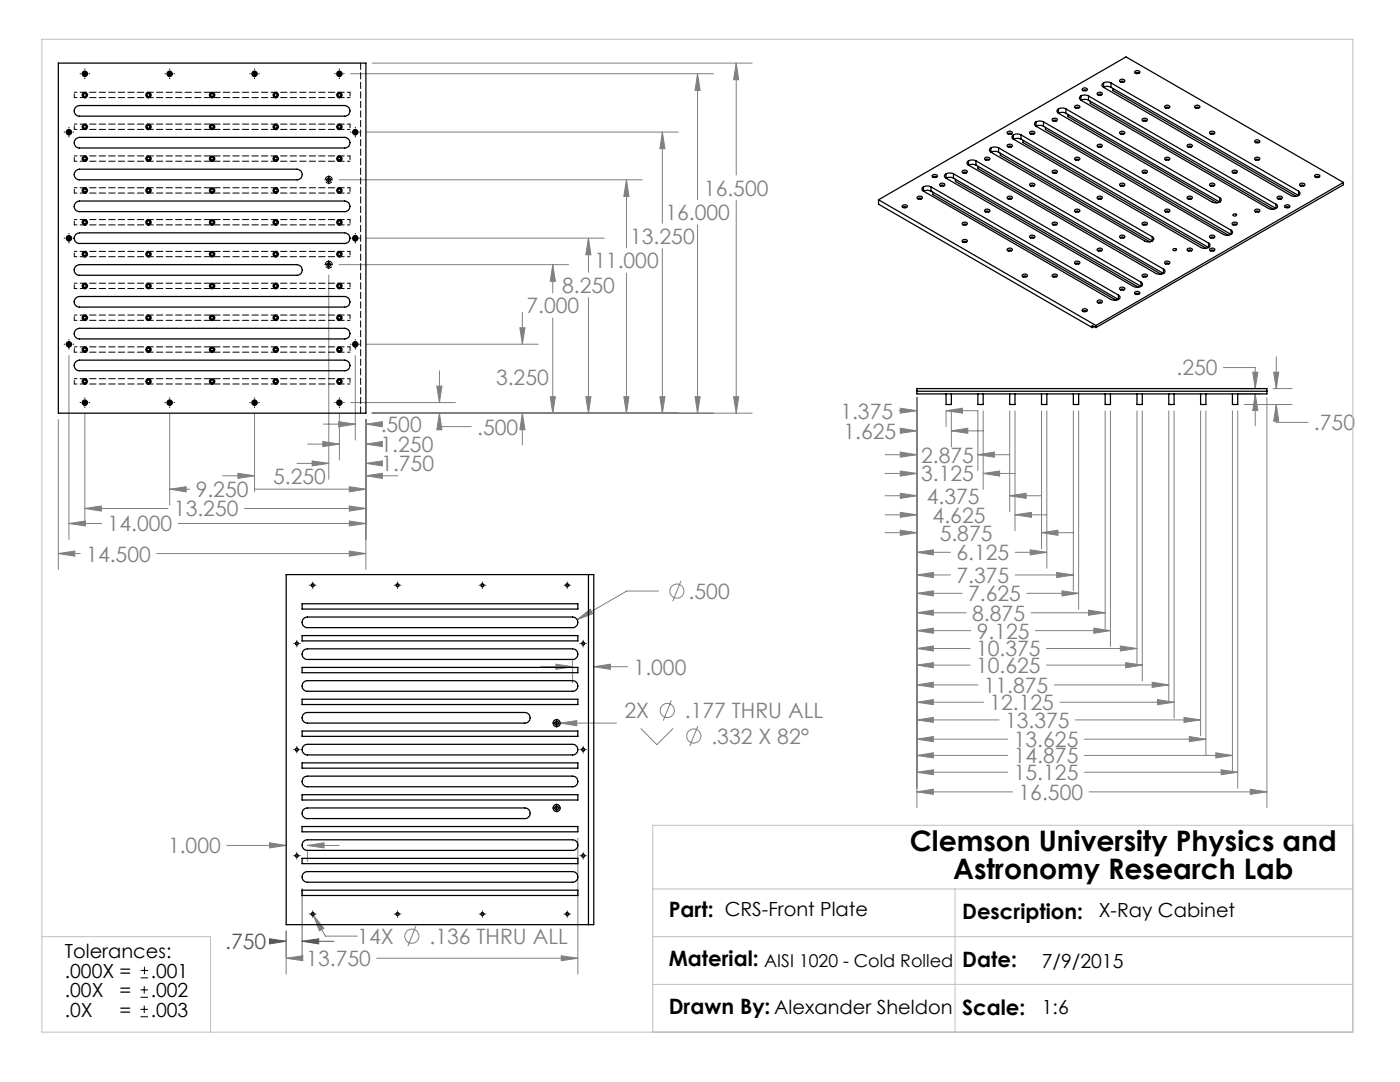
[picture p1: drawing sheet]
<svg xmlns="http://www.w3.org/2000/svg" width="279mm" height="216mm" viewBox="0 0 279 216" stroke-linecap="round" stroke-linejoin="round" font-family="sans-serif">
<g fill="none" stroke="#808080" stroke-width=".2">
<path d="M70 14.7h72.4M74.3 12.6h75.8M139.2 14.7l.5 3.3h-1zM139.2 14.7v25.1M146.9 12.6l.5 3.3h-1zM146.9 12.6v22.3M67.7 35.9h60.5M73.1 26.4h62.3M125 35.9l.5 3.3h-1zM125 35.9v13.6M132.2 26.4l.5 3.3h-1zM132.2 26.4v18.2"/>
<path d="M146.9 40v42.4M65.6 54.9v40.7M67.7 52.8h45.8M73.1 47.5h47.5M110.3 52.8l.5 3.3h-1zM110.3 52.8v5.6M117.4 47.5l.5 3.3h-1zM117.4 47.5v6.8M117.4 59.4v23M125 54.5v27.9M132.2 49.6v32.8M139.2 44.9v37.5"/>
<path d="M13.8 70.9v36.7M70.9 70.9v16.9M73.1 68.7h34.3M87.2 77h1l-.5 3.3zM87.7 74v6.3M103.8 65.4h1l-.6 3.3zM104.2 62.3v6.4M109.8 79.2h1l-.5 3.2zM110.3 63.5v18.9M116.9 79.2h1l-.5 3.2zM124.5 79.2h1l-.5 3.2zM131.7 79.2h1l-.5 3.2z"/>
<path d="M138.7 79.2h1l-.5 3.2zM146.4 79.2h1l-.5 3.2zM183 79.3v81.9M244.2 73.3h6.3v4.2M247.3 78.6h4.3M247.3 77.5h4.3M250 74.3h1l-.5 3.2zM250.5 78.6l.5 3.3h-1zM250.5 78.6v6.3M252.8 79.3v81.9M254.1 77.5h3.8M254.2 74.3h1l-.5 3.2z"/>
<path d="M254.7 71.2v6.3M11.6 83.7v29.9M16.9 82.6v22M33.9 97.6l3.2-.5v1zM33.9 82.6v18.2M33.9 97.6h4M44.4 94.9h6.4M47.5 94.4l3.3 .5-3.3 .6zM50.8 97.6h22.2M50.8 82.6v15.5M59.3 92.5h6.3M61.4 88.6h6.3"/>
<path d="M62.3 92l3.3 .5-3.3 .5zM64.4 88.1l3.3 .5-3.3 .5zM64.6 84.6h6.3M67.6 84.1l3.3 .5-3.3 .6zM67.7 82.6v9.2M69.7 97.1l3.3 .5-3.3 .5zM70 80.3h20.9M73 88.6l3.3-.5v1zM73 84.6l3.3-.5v1.1zM73 92.5l3.3-.5v1zM73 94.9l3.3-.5v1.1zM73 83.7v29.9"/>
<path d="M73 88.6h1.8M73 84.6h1.8M73 92.5h1.9M73 94.9h6.4M74.3 82.4h75.8M87.7 82.4l.5 3.4h-1zM87.7 82.4v2.7h6.4M104.2 82.4l.6 3.4h-1zM104.2 82.4v6.4M176.6 90.7h6.4M176.6 94.5h6.4M176.6 98.9h6.4"/>
<path d="M179.4 82h3.6M179.7 81.5l3.3 .5-3.3 .4zM179.7 85.4l3.3 .6-3.3 .5zM179.7 90.2l3.3 .5-3.3 .5zM179.7 94l3.3 .5-3.3 .5zM179.7 98.4l3.3 .5-3.3 .5zM180.1 86h2.9M188.8 82l3.3-.5v.9zM188.8 82v3.1M188.8 82h6.4v11.9M189.9 86l3.2-.6v1.1zM189.9 82v7.1"/>
<path d="M189.9 86h6.3M195.2 90.7l3.2-.5v1zM195.2 90.7h6.3M196.2 94.5l3.3-.5v1zM196.2 82v15.6M196.2 94.5h6.4M201.5 98.9l3.3-.5v1zM201.5 82v20.1M201.5 98.9h6.4M202.6 82v23.9M207.9 82v27.5M208.9 82v31.4"/>
<path d="M214.2 82v35.9M215.3 82v39.6M220.6 82v43.4M221.6 82v47M226.9 82v50.6M228 82v53.9M233.3 82v57.8M234.3 82v61.3M239.6 82v64.8M240.7 82v68.7M246 82v71.9M247 82v75.3"/>
<path d="M248.3 80.7h9.6M254.7 80.7l.5 3.3h-1zM254.7 80.7v3.6h6.4M11.6 110.5l3.3-.5v1zM11.6 110.5h4.4M13.8 104.5l3.2-.5v1zM13.8 104.5h6.5M16.9 101.5l3.3-.5v1zM16.9 101.5h16.6M31.3 110.5h41.7M35.5 104.5h37.5M48.8 101.5h24.2"/>
<path d="M69.7 101l3.3 .5-3.3 .5zM69.7 104l3.3 .5-3.3 .5zM69.7 110l3.3 .5-3.3 .5zM131.4 117.9h-6.3l-9.9 5.7M135.9 115.9l-1.6 4.1M176.6 102.7h6.4M176.6 106.3h6.4M179.7 102.2l3.3 .5-3.3 .5zM179.7 105.8l3.3 .5-3.3 .5zM183 110.2l3.3-.5v1zM183 114.7l3.3-.5v1.1zM183 118.4l3.3-.5v1z"/>
<path d="M183 110.2h6.7M183 114.7h6.7M183 118.4h9M202.6 102.7l3.2-.5v1zM202.6 102.7h6.3M202.6 110.2h6.3M202.6 114.7h11.6M204.9 118.4h10.4M205.6 109.7l3.3 .5-3.3 .5zM207.9 106.3l3.2-.5v1zM207.9 106.3h6.3M210.9 114.2l3.3 .5-3.3 .6z"/>
<path d="M211.9 117.9l3.4 .5-3.4 .5zM107.9 133h6.4M110.9 132.5l3.4 .5-3.4 .6zM114.3 131.8v4.4M115.2 123.6l2.6-2 .5 .8zM118.5 133l3.3-.5v1.1zM118.5 133h6.8M134 139.8l-1.6 4M183 122.3l3.3-.6v1.1zM183 125.8l3.3-.5v1.1zM183 129.4l3.3-.5v1zM183 132.7l3.3-.5v1z"/>
<path d="M183 136.7l3.3-.6v1.1zM183 122.3h9.8M183 125.8h10.7M183 129.4h10.6M183 132.7h10.6M183 136.7h12.2M205.7 122.3h14.9M206.6 125.8h15M208.8 129.4h18.1M208.8 132.7h19.2M210.4 136.7h22.9M217.2 121.7l3.4 .6-3.4 .5z"/>
<path d="M218.3 125.3l3.3 .5-3.3 .6zM223.6 128.9l3.3 .5-3.3 .5zM224.6 132.2l3.4 .5-3.4 .5zM229.9 136.1l3.4 .6-3.4 .5zM231 139.6l3.3 .5-3.3 .5zM111.8 144.3l3.3-.5v1zM111.8 144.3h11.2M127.9 145.3l3.2 3.3 3.2-3.3M139.3 144.9l-1.6 4M183 140.1l3.3-.5v1zM183 143.7l3.3-.5v.9zM183 147.5l3.3-.5v1z"/>
<path d="M183 150.7l3.3-.5v1zM183 154.1l3.3-.5v1zM183 158l3.3-.5v1zM183 140.1h13.3M183 143.7h16.4M183 147.5h18.1M183 150.7h18.1M183 154.1h18.1M183 158h19.1M211.5 140.1h22.8M214.6 143.7h25M216.4 147.5h24.3"/>
<path d="M216.4 150.7h29.6M216.4 154.1h30.6M217.3 158h35.5M236.3 143.2l3.3 .5-3.3 .4zM237.3 147l3.4 .5-3.4 .5zM242.6 150.2l3.4 .5-3.4 .5zM243.7 153.6l3.3 .5-3.3 .5zM249.5 157.5l3.3 .5-3.3 .5zM45.3 168.7h11.8M53.8 168.2l3.3 .5-3.3 .5zM61.3 168.7l3.4-.5v1zM61.3 169.9v2"/>
<path d="M61.3 168.7h6.4M115.3 167.3v27.1M57.1 191.2l3.3-.5v1zM57.1 185.8v8.6M57.1 191.2h2.8M62.5 182.6l2.1 2.6-.9 .5zM62.5 182.6l2.4 4.2h6.4M75.2 191.2h40.1M83 184.8l-1.6 4M112 190.7l3.3 .5-3.3 .5z"/>
<circle cx="135.1" cy="117.9" r="1.4"/>
<circle cx="133.2" cy="141.8" r="1.42"/>
<circle cx="138.5" cy="146.9" r="1.41"/>
<circle cx="82.2" cy="186.8" r="1.41"/>
</g>
<g fill="none" stroke="#000" stroke-width=".2">
<path d="M16 14.7h.1M16.5 14.7h.9M16.9 13.8v.1M16.9 14.3v.8M16.9 15.6v.1M17.8 14.7h.1M32.9 14.7h.1M33.4 14.7h.9M33.9 13.8v.1M33.9 14.3v.8M33.9 15.6v.1M34.7 14.7h.1"/>
<path d="M49.8 14.7h.2M50.4 14.7h.8M50.8 13.8v.1M50.8 14.3v.8M50.8 15.6v.1M51.6 14.7h.2M66.8 14.7h.1M67.3 14.7h.9M67.7 13.8v.1M67.7 14.3v.8M67.7 15.6v.1M68.6 14.7h.1"/>
<path d="M12.8 26.4h.1M13.3 26.4h.9M13.8 25.4v.1M13.8 25.9v.9M13.8 27.2v.1M14.6 26.4h.1M64.8 35.9h1.6M65.6 35.1v1.6M70 26.4h.1M70.5 26.4h.8M70.9 25.4v.1M70.9 25.9v.9"/>
<path d="M70.9 27.2v.1M71.8 26.4h.1M12.8 47.5h.1M13.3 47.5h.9M13.8 46.6v.1M13.8 47.1v.8M13.8 48.4v.1M14.6 47.5h.1M64.8 52.8h1.6M65.6 52v1.6M70 47.5h.1M70.5 47.5h.8"/>
<path d="M70.9 46.6v.1M70.9 47.1v.8M70.9 48.4v.1M71.8 47.5h.1M12.8 68.7h.1M13.3 68.7h.9M13.8 67.7v.1M13.8 68.3v.8M13.8 69.5v.2M14.6 68.7h.1M16.9 79.4v.1M16.9 79.9v.9"/>
<path d="M33.9 79.4v.1M33.9 79.9v.9M50.8 79.4v.1M50.8 79.9v.9M67.7 79.4v.1M67.7 79.9v.9M70 68.7h.1M70.5 68.7h.8M70.9 67.7v.1M70.9 68.3v.8M70.9 69.5v.2M71.8 68.7h.1"/>
<path d="M16 80.3h.1M16.5 80.3h.9M16.9 81.2v.1M17.8 80.3h.1M32.9 80.3h.1M33.4 80.3h.9M33.9 81.2v.1M34.7 80.3h.1M49.8 80.3h.2M50.4 80.3h.8M50.8 81.2v.1M51.6 80.3h.2"/>
<path d="M66.8 80.3h.1M67.3 80.3h.9M67.7 81.2v.1M68.6 80.3h.1M110.3 144.3h1.6M111.1 143.5v1.6M110.3 161.2h1.6M111.1 160.4v1.6M28 199h1.5M28 197.5h1.5M28.1 195.1h1.5M28.1 193.6h1.5"/>
<path d="M28.8 196.8v1.5M28.8 192.9v1.5M28 202.9h1.5M28 201.4h1.5M28.8 200.7v1.4"/>
</g>
<g fill="none" stroke="#808000" stroke-width=".2">
<path d="M61.7 116.8h1.4M62.4 116.1v1.4M78.7 116.8h1.3M79.3 116.1v1.4M95.6 116.8h1.4M96.3 116.1v1.4M112.5 116.8h1.4M113.2 116.1v1.4M58.6 128.4h1.3M59.2 127.7v1.4M115.7 128.4h1.4M116.4 127.7v1.4"/>
<path d="M58.6 149.6h1.3M59.2 148.9v1.4M115.7 149.6h1.4M116.4 148.9v1.4M58.6 170.7h1.3M59.2 170.1v1.3M60.3 177.3v13.7M115.7 170.7h1.4M116.4 170.1v1.3M53.8 187.3l3.3 .5-3.3 .5zM54.3 187.8h2.8M57.1 185.8v5.2"/>
<path d="M60.3 187.8l3.3-.5v1zM60.3 187.8h6.3M61.7 182.4h1.4M62.4 181.7v1.4M78.7 182.4h1.3M79.3 181.7v1.4M95.6 182.4h1.4M96.3 181.7v1.4M112.5 182.4h1.4M113.2 181.7v1.4"/>
</g>
<path d="M8.4 7.8h261.6v198.2h-261.6zM130.3 177.4h139.7M190.6 177.4v28.6M270 164.7h-139.7v41.3M8.4 186.9h33.6v19.1M130.3 186.9h139.7M130.3 196.4h139.7" fill="none" stroke="#c0c0c0" stroke-width=".2"/>
<path d="M53.8 187.3l3.3 .5-3.3 .5zM60.3 187.8l3.3-.5v1z" fill="#808000"/>
<path d="M73 88.6l3.3-.5v1zM64.4 88.1l3.3 .5-3.3 .5zM73 84.6l3.3-.5v1.1zM67.6 84.1l3.3 .5-3.3 .6zM73 92.5l3.3-.5v1zM62.3 92l3.3 .5-3.3 .5zM73 94.9l3.3-.5v1.1zM47.5 94.4l3.3 .5-3.3 .6zM69.7 97.1l3.3 .5-3.3 .5zM33.9 97.6l3.2-.5v1zM69.7 101l3.3 .5-3.3 .5zM16.9 101.5l3.3-.5v1zM69.7 104l3.3 .5-3.3 .5zM13.8 104.5l3.2-.5v1zM11.6 110.5l3.3-.5v1zM69.7 110l3.3 .5-3.3 .5zM87.7 82.4l.5 3.4h-1zM87.2 77h1l-.5 3.3zM103.8 65.4h1l-.6 3.3zM104.2 82.4l.6 3.4h-1zM109.8 79.2h1l-.5 3.2zM110.3 52.8l.5 3.3h-1zM117.4 47.5l.5 3.3h-1zM116.9 79.2h1l-.5 3.2zM125 35.9l.5 3.3h-1zM124.5 79.2h1l-.5 3.2zM132.2 26.4l.5 3.3h-1zM131.7 79.2h1l-.5 3.2zM139.2 14.7l.5 3.3h-1zM138.7 79.2h1l-.5 3.2zM146.4 79.2h1l-.5 3.2zM146.9 12.6l.5 3.3h-1zM179.7 81.5l3.3 .5-3.3 .4zM188.8 82l3.3-.5v.9zM179.7 85.4l3.3 .6-3.3 .5zM189.9 86l3.2-.6v1.1zM179.7 90.2l3.3 .5-3.3 .5zM195.2 90.7l3.2-.5v1zM179.7 94l3.3 .5-3.3 .5zM196.2 94.5l3.3-.5v1zM201.5 98.9l3.3-.5v1zM179.7 98.4l3.3 .5-3.3 .5zM202.6 102.7l3.2-.5v1zM179.7 102.2l3.3 .5-3.3 .5zM207.9 106.3l3.2-.5v1zM179.7 105.8l3.3 .5-3.3 .5zM205.6 109.7l3.3 .5-3.3 .5zM183 110.2l3.3-.5v1zM210.9 114.2l3.3 .5-3.3 .6zM183 114.7l3.3-.5v1.1zM211.9 117.9l3.4 .5-3.4 .5zM183 118.4l3.3-.5v1zM217.2 121.7l3.4 .6-3.4 .5zM183 122.3l3.3-.6v1.1zM218.3 125.3l3.3 .5-3.3 .6zM183 125.8l3.3-.5v1.1zM223.6 128.9l3.3 .5-3.3 .5zM183 129.4l3.3-.5v1zM224.6 132.2l3.4 .5-3.4 .5zM183 132.7l3.3-.5v1zM229.9 136.1l3.4 .6-3.4 .5zM183 136.7l3.3-.6v1.1zM231 139.6l3.3 .5-3.3 .5zM183 140.1l3.3-.5v1zM236.3 143.2l3.3 .5-3.3 .4zM183 143.7l3.3-.5v.9zM237.3 147l3.4 .5-3.4 .5zM183 147.5l3.3-.5v1zM242.6 150.2l3.4 .5-3.4 .5zM183 150.7l3.3-.5v1zM243.7 153.6l3.3 .5-3.3 .5zM183 154.1l3.3-.5v1zM249.5 157.5l3.3 .5-3.3 .5zM183 158l3.3-.5v1zM250.5 78.6l.5 3.3h-1zM250 74.3h1l-.5 3.2zM254.2 74.3h1l-.5 3.2zM254.7 80.7l.5 3.3h-1zM57.1 191.2l3.3-.5v1zM112 190.7l3.3 .5-3.3 .5zM62.5 182.6l1.2 3.1 .9-.5zM111.8 144.3l3.3 .5v-1zM115.2 123.6l3.1-1.2-.5-.8zM61.3 168.7l3.4-.5v1zM53.8 168.2l3.3 .5-3.3 .5zM110.9 132.5l3.4 .5-3.4 .6zM118.5 133l3.3-.5v1.1z" fill="#808080"/>
<g fill="none" stroke="#000" stroke-width=".25">
<path d="M11.6 12.6h61.4v69.8h-61.4zM215.7 19.2a1.46 1.46 0 0 1 1.5 0M215.7 19.2a.46 .46 0 0 0-.3 .4 .46 .46 0 0 0 .3 .4M215.7 19.2v.8M216 17.7a.57 .57 0 0 1 1 .2 .61 .61 0 0 1-1-.1zM216.2 18.1a.31 .31 0 0 1 .3-.2 .31 .31 0 0 1 .3 .2M217.2 19.2l37.4 21.5M217.2 19.2v.8M219 18.5a.49 .49 0 0 1 .6-.1 .49 .49 0 0 1 .3 .5 .57 .57 0 0 1-.9-.3zM219.2 19a.29 .29 0 0 1 .3-.2 .29 .29 0 0 1 .2 .2M220.2 17.4l37.4 21.6a1.72 1.72 0 0 0 1.6 0M220.2 16.5a1.64 1.64 0 0 1 1.5 0"/>
<path d="M220.2 16.5a.46 .46 0 0 0-.3 .5 .46 .46 0 0 0 .3 .4M220.2 17.4a1.4 1.4 0 0 1 1.5 0M220.2 16.5v.9M221.7 16.5l37.5 21.6M221.7 16.5v.9M221.7 17.4l37.5 21.6M222.1 17.6v.5l36.6 21.1M223.5 15.9a.57 .57 0 0 1 1 .3 .5 .5 0 0 1-.6 .3 .5 .5 0 0 1-.4-.6zM223.7 16.4a.31 .31 0 0 1 .3-.2 .31 .31 0 0 1 .3 .2M226.5 14.2a.57 .57 0 0 1 1 .3 .58 .58 0 0 1-.6 .2 .58 .58 0 0 1-.5-.4zM226.7 14.6a.34 .34 0 0 1 .6 0M15.1 21.4l.8-.3h52.9a1.06 1.06 0 0 1 1 1 1.06 1.06 0 0 1-1 1.1h-52.9a1.04 1.04 0 0 1-1-.7 1.04 1.04 0 0 1 .2-1.1z"/>
<path d="M15.1 34.1l.8-.3h43.4a1.06 1.06 0 0 1 1 1 1.06 1.06 0 0 1-1 1.1h-43.4a1.04 1.04 0 0 1-1-.7 1.04 1.04 0 0 1 .2-1.1zM15.1 27.7l.8-.3h52.9a1.06 1.06 0 0 1 1 1.1 1.06 1.06 0 0 1-1 1h-52.9a1.04 1.04 0 0 1-1-.6 1.04 1.04 0 0 1 .2-1.2zM175.3 39.9l43.4 25M175.3 39.9v.8l42.7 24.7M183.1 39.3a.49 .49 0 0 1 .6-.2 .49 .49 0 0 1 .3 .5 .57 .57 0 0 1-.9-.2zM183.3 39.7a.29 .29 0 0 1 .3-.2 .29 .29 0 0 1 .2 .2M184.3 38.1l37.4 21.7a1.64 1.64 0 0 0 1.5 0M184.3 37.3a1.72 1.72 0 0 1 1.5 0M184.3 37.3a.46 .46 0 0 0-.3 .4 .46 .46 0 0 0 .3 .4M184.3 38.1a1.72 1.72 0 0 1 1.5 0M184.3 37.3v.8M185.8 37.3l37.4 21.6"/>
<path d="M185.8 37.3v.8M185.8 38.1l37.4 21.7M186 35a.63 .63 0 0 1 1.1 .2 .63 .63 0 0 1-1.1-.2zM186.2 38.3v.5l36.5 21.1M186.3 35.4a.29 .29 0 0 1 .2-.2 .29 .29 0 0 1 .3 .2M187.6 36.7a.49 .49 0 0 1 .6-.2 .49 .49 0 0 1 .3 .5 .56 .56 0 0 1-1-.2zM187.7 37.1a.29 .29 0 0 1 .3-.2 .29 .29 0 0 1 .3 .2M188.8 35.6l37.4 21.6a1.72 1.72 0 0 0 1.5 0M188.8 34.7a1.64 1.64 0 0 1 1.5 0M188.8 34.7a.46 .46 0 0 0-.3 .4 .46 .46 0 0 0 .3 .5M188.8 35.6a1.64 1.64 0 0 1 1.5 0M188.8 34.7v.9"/>
<path d="M190.3 34.7l37.4 21.6M190.3 34.7v.9M190.3 35.6l37.4 21.6M190.7 35.8v.4l36.5 21.1M192.1 34.1a.57 .57 0 0 1 .9 .2 .5 .5 0 0 1-.5 .3 .5 .5 0 0 1-.4-.5zM192.3 34.5a.29 .29 0 0 1 .2-.2 .29 .29 0 0 1 .3 .2M193.3 32.9l37.4 21.7a1.64 1.64 0 0 0 1.5 0M193.3 32.1a1.64 1.64 0 0 1 1.5 0M193.3 32.1a.44 .44 0 0 0-.3 .4 .44 .44 0 0 0 .3 .4M193.3 32.9a1.64 1.64 0 0 1 1.5 0M193.3 32.1v.8M194.8 32.1l37.4 21.6"/>
<path d="M194.8 32.1v.8M194.8 32.9l37.4 21.7M195.2 33.2v.4l36.5 21.1M196.5 31.6a.63 .63 0 0 1 1.1 .2 .63 .63 0 0 1-1.1-.2zM196.7 31.9a.31 .31 0 0 1 .3-.1 .31 .31 0 0 1 .3 .1M197.8 30.4l30.7 17.7a1.64 1.64 0 0 0 1.4 0M197.8 29.5a1.72 1.72 0 0 1 1.5 0M197.8 29.5a.46 .46 0 0 0-.4 .4 .46 .46 0 0 0 .4 .5M197.8 30.4a1.72 1.72 0 0 1 1.5 0M197.8 29.5v.9M199.3 29.5l30.6 17.7M199.3 29.5v.9"/>
<path d="M199.3 30.4l30.6 17.7M199.6 30.6v.4l29.9 17.3M201.1 26.3a.49 .49 0 0 1 .6-.1 .49 .49 0 0 1 .3 .5 .56 .56 0 0 1-1-.3zM201.1 39.3a.49 .49 0 0 1 .6-.2 .49 .49 0 0 1 .3 .5 .57 .57 0 0 1-1-.2zM201.1 28.9a.49 .49 0 0 1 .6-.2 .49 .49 0 0 1 .3 .5 .57 .57 0 0 1-1-.2zM201.2 39.7a.29 .29 0 0 1 .3-.2 .29 .29 0 0 1 .3 .2M201.2 29.4a.29 .29 0 0 1 .3-.3 .29 .29 0 0 1 .3 .3M201.2 26.7a.31 .31 0 0 1 .3-.1 .31 .31 0 0 1 .3 .1M202.2 27.8l37.5 21.6a1.72 1.72 0 0 0 1.5 0M202.2 26.9a1.72 1.72 0 0 1 1.6 0M202.2 26.9a.46 .46 0 0 0-.2 .4 .46 .46 0 0 0 .2 .5M202.2 27.8a1.72 1.72 0 0 1 1.6 0"/>
<path d="M202.2 26.9v.9M203.8 26.9l37.4 21.6M203.8 26.9v.9M203.8 27.8l37.4 21.6M204.2 28v.4l36.5 21.1M205.6 36.7a.57 .57 0 0 1 .9 .2 .59 .59 0 0 1-1-.1zM205.6 26.3a.57 .57 0 0 1 .9 .3 .59 .59 0 0 1-1-.2zM205.7 37.1a.29 .29 0 0 1 .3-.2 .29 .29 0 0 1 .3 .2M205.7 26.7a.31 .31 0 0 1 .3-.1 .31 .31 0 0 1 .3 .1M206.8 25.2l37.4 21.6a1.72 1.72 0 0 0 1.5 0M206.8 24.3a1.64 1.64 0 0 1 1.4 0M206.8 24.3a.46 .46 0 0 0-.4 .4 .46 .46 0 0 0 .4 .5"/>
<path d="M206.8 25.2a1.64 1.64 0 0 1 1.4 0M206.8 24.3v.9M208.2 24.3l37.5 21.6M208.2 24.3v.9M208.2 25.2l37.5 21.6M208.6 25.4v.4l36.6 21.2M210 34.1a.57 .57 0 0 1 1 .2 .5 .5 0 0 1-.6 .3 .5 .5 0 0 1-.4-.5zM210 23.7a.56 .56 0 0 1 1 .3 .51 .51 0 0 1-.6 .2 .51 .51 0 0 1-.4-.5zM210.2 34.5a.29 .29 0 0 1 .3-.2 .29 .29 0 0 1 .3 .2M210.2 24.2a.29 .29 0 0 1 .3-.2 .29 .29 0 0 1 .3 .2M211.2 21.7a1.64 1.64 0 0 1 1.5 0M211.2 21.7a.46 .46 0 0 0-.3 .5 .46 .46 0 0 0 .3 .4"/>
<path d="M211.2 22.6l30.7 17.7a1.64 1.64 0 0 0 1.5 0M211.2 22.6a1.4 1.4 0 0 1 1.5 0M211.2 21.7v.9M212.7 21.7l30.7 17.7M212.7 21.7v.9M212.7 22.6l30.7 17.7M213.1 22.8v.4l29.9 17.3M214.6 31.5a.57 .57 0 0 1 .9 .3 .59 .59 0 0 1-1-.2zM214.6 21.1a.57 .57 0 0 1 .9 .3 .61 .61 0 0 1-1-.2zM214.7 31.9a.31 .31 0 0 1 .3-.1 .31 .31 0 0 1 .3 .1M214.7 21.6a.31 .31 0 0 1 .3-.2 .31 .31 0 0 1 .3 .2M215.7 20l37.5 21.6a1.64 1.64 0 0 0 1.4 0"/>
<path d="M215.7 20a1.72 1.72 0 0 1 1.5 0M217.2 20l37.4 21.6M217.6 20.2v.4l36.6 21.2M219 39.3a.49 .49 0 0 1 .6-.2 .49 .49 0 0 1 .3 .5 .57 .57 0 0 1-.9-.2zM219 28.9a.49 .49 0 0 1 .6-.2 .49 .49 0 0 1 .3 .5 .57 .57 0 0 1-.9-.2zM219.2 39.7a.29 .29 0 0 1 .3-.2 .29 .29 0 0 1 .2 .2M219.2 29.4a.29 .29 0 0 1 .3-.3 .29 .29 0 0 1 .2 .3M223.5 36.7a.57 .57 0 0 1 1 .2 .5 .5 0 0 1-.6 .3 .5 .5 0 0 1-.4-.5zM223.5 26.3a.57 .57 0 0 1 1 .3 .5 .5 0 0 1-.6 .2 .5 .5 0 0 1-.4-.5zM223.7 37.1a.3 .3 0 0 1 .3-.2 .3 .3 0 0 1 .3 .2M223.7 26.7v-.1a.35 .35 0 0 1 .6 .1M227.9 34.2a.61 .61 0 0 1 1.1 .1 .61 .61 0 0 1-1.1-.1z"/>
<path d="M227.9 23.8a.63 .63 0 0 1 1.1 .2 .63 .63 0 0 1-1.1-.2zM228.2 34.5a.29 .29 0 0 1 .3-.2 .29 .29 0 0 1 .2 .2M228.2 24.2a.29 .29 0 0 1 .3-.2 .29 .29 0 0 1 .2 .2M232.5 31.5a.49 .49 0 0 1 .6-.2 .49 .49 0 0 1 .3 .6 .56 .56 0 0 1-1-.3zM232.5 21.1a.49 .49 0 0 1 .6-.1 .49 .49 0 0 1 .3 .5 .57 .57 0 0 1-1-.3zM232.7 31.9a.31 .31 0 0 1 .2-.1 .31 .31 0 0 1 .3 .1M232.7 21.6a.31 .31 0 0 1 .2-.2 .31 .31 0 0 1 .3 .2M237 39.3a.57 .57 0 0 1 .9 .2 .58 .58 0 0 1-.5 .3 .58 .58 0 0 1-.5-.4zM237 28.9a.57 .57 0 0 1 .9 .2 .58 .58 0 0 1-.5 .3 .58 .58 0 0 1-.5-.4zM237.1 39.7a.32 .32 0 0 1 .3-.2 .32 .32 0 0 1 .3 .2M237.1 29.4a.32 .32 0 0 1 .3-.3 .32 .32 0 0 1 .3 .3M238.5 21.1a.58 .58 0 0 1 1 .3 .64 .64 0 0 1-1.1-.2z"/>
<path d="M238.7 21.6a.31 .31 0 0 1 .2-.2 .31 .31 0 0 1 .3 .2M241.5 36.7a.57 .57 0 0 1 .9 .2 .5 .5 0 0 1-.6 .3 .5 .5 0 0 1-.3-.5zM241.5 26.3a.57 .57 0 0 1 .9 .3 .5 .5 0 0 1-.6 .2 .5 .5 0 0 1-.3-.5zM241.7 37.1a.3 .3 0 0 1 .2-.2 .3 .3 0 0 1 .3 .2M241.7 26.7v-.1a.35 .35 0 0 1 .5 .1M243.4 39.4a.46 .46 0 0 1 .3 .5 .46 .46 0 0 1-.3 .4M243.4 39.4v.9M246 34.1a.58 .58 0 0 1 .9 .2 .61 .61 0 0 1-1-.1zM246.1 34.5a.29 .29 0 0 1 .3-.2 .29 .29 0 0 1 .3 .2M250.4 28.1a.51 .51 0 0 1 .6-.2 .51 .51 0 0 1 .4 .5 .56 .56 0 0 1-1-.3zM250.4 31.6a.51 .51 0 0 1 .6-.3 .51 .51 0 0 1 .4 .6 .56 .56 0 0 1-1-.3zM250.6 31.9a.31 .31 0 0 1 .3-.1 .31 .31 0 0 1 .3 .1"/>
<path d="M250.6 28.5a.31 .31 0 0 1 .3-.2 .31 .31 0 0 1 .3 .2M255 39.3a.57 .57 0 0 1 .9 .2 .5 .5 0 0 1-.6 .3 .5 .5 0 0 1-.3-.5zM255.1 39.7a.29 .29 0 0 1 .3-.2 .29 .29 0 0 1 .3 .2M259.2 38.1a.49 .49 0 0 1 .2 .5 .49 .49 0 0 1-.2 .4M259.2 38.1v.9M259.4 36.8a.63 .63 0 0 1 1 .1 .63 .63 0 0 1-1-.1zM259.6 37.1a.3 .3 0 0 1 .3-.2 .3 .3 0 0 1 .3 .2M262.4 35a.57 .57 0 0 1 1 .2 .5 .5 0 0 1-.6 .3 .5 .5 0 0 1-.4-.5zM262.6 35.4v-.1a.3 .3 0 0 1 .3-.1 .3 .3 0 0 1 .3 .2M268.1 36.4l-43.4-25-49.4 28.5M268.1 36.4l-49.4 28.5M268.1 36.4v.5l-49.4 28.5"/>
<path d="M15.1 40.4l.8-.3h52.9a1.06 1.06 0 0 1 1 1.1 1.06 1.06 0 0 1-1 1h-52.9a1.04 1.04 0 0 1-1-.6 1.04 1.04 0 0 1 .2-1.2zM15.1 46.8l.8-.3h52.9a1.06 1.06 0 0 1 1 1 1.06 1.06 0 0 1-1 1.1h-52.9a1.04 1.04 0 0 1-1-.7 1.04 1.04 0 0 1 .2-1.1zM15.1 53.1l.8-.3h43.4a1.06 1.06 0 0 1 1 1.1 1.06 1.06 0 0 1-1 1h-43.4a1.04 1.04 0 0 1-1-.6 1.04 1.04 0 0 1 .2-1.2zM15.1 59.5l.8-.3h52.9a1.06 1.06 0 0 1 1 1 1.06 1.06 0 0 1-1 1.1h-52.9a1.04 1.04 0 0 1-1-.7 1.04 1.04 0 0 1 .2-1.1zM180.1 41a.49 .49 0 0 1 .6-.2 .49 .49 0 0 1 .3 .5 .57 .57 0 0 1-.9-.2zM180.3 41.4a.31 .31 0 0 1 .3-.2 .31 .31 0 0 1 .2 .2M192.1 47.9a.57 .57 0 0 1 .9 .3 .5 .5 0 0 1-.5 .2 .5 .5 0 0 1-.4-.5zM192.1 44.5a.57 .57 0 0 1 .9 .2 .5 .5 0 0 1-.5 .3 .5 .5 0 0 1-.4-.5zM192.3 48.3a.31 .31 0 0 1 .2-.1 .31 .31 0 0 1 .3 .1M192.3 44.9a.31 .31 0 0 1 .2-.2 .31 .31 0 0 1 .3 .2M196.5 41.9a.63 .63 0 0 1 1.1 .2 .63 .63 0 0 1-1.1-.2zM196.7 42.3a.29 .29 0 0 1 .3-.2 .29 .29 0 0 1 .3 .2"/>
<path d="M201.1 49.6a.49 .49 0 0 1 .6-.1 .49 .49 0 0 1 .3 .5 .57 .57 0 0 1-1-.3zM201.2 50.1a.31 .31 0 0 1 .3-.2 .31 .31 0 0 1 .3 .2M204.1 54.8a.49 .49 0 0 1 .6-.1 .49 .49 0 0 1 .3 .5 .57 .57 0 0 1-1-.3zM204.2 55.2a.31 .31 0 0 1 .3-.1 .31 .31 0 0 1 .3 .1M205.6 47.1a.57 .57 0 0 1 .9 .2 .59 .59 0 0 1-1-.2zM205.7 47.5a.29 .29 0 0 1 .3-.2 .29 .29 0 0 1 .3 .2M210 54.8a.57 .57 0 0 1 1 .3 .5 .5 0 0 1-.6 .3 .5 .5 0 0 1-.4-.6zM210 44.5a.57 .57 0 0 1 1 .2 .5 .5 0 0 1-.6 .3 .5 .5 0 0 1-.4-.5zM210.2 55.2a.31 .31 0 0 1 .3-.1 .31 .31 0 0 1 .3 .1M210.2 44.9a.31 .31 0 0 1 .3-.2 .31 .31 0 0 1 .3 .2M214.6 52.2a.59 .59 0 0 1 .9 .3 .59 .59 0 0 1-1-.2zM214.6 41.9a.57 .57 0 0 1 .9 .2 .59 .59 0 0 1-1-.2z"/>
<path d="M214.7 52.7a.29 .29 0 0 1 .3-.2 .29 .29 0 0 1 .3 .2M214.7 42.3a.29 .29 0 0 1 .3-.2 .29 .29 0 0 1 .3 .2M219 49.6a.49 .49 0 0 1 .6-.1 .49 .49 0 0 1 .3 .5 .57 .57 0 0 1-.9-.3zM219.2 50.1a.34 .34 0 0 1 .6 0h-.1M223.2 58.9a.46 .46 0 0 1 .3 .4 .46 .46 0 0 1-.3 .5M223.2 58.9v.9M223.5 57.4a.59 .59 0 0 1 1 .3 .51 .51 0 0 1-.6 .2 .51 .51 0 0 1-.4-.5zM223.5 47.1a.57 .57 0 0 1 1 .2 .51 .51 0 0 1-.6 .3 .51 .51 0 0 1-.4-.5zM223.7 57.9v-.1a.3 .3 0 0 1 .3-.2 .3 .3 0 0 1 .3 .3M223.7 47.5v-.1a.3 .3 0 0 1 .3-.1 .3 .3 0 0 1 .3 .2M226.5 58.3a.57 .57 0 0 1 1 .2 .58 .58 0 0 1-.6 .3 .58 .58 0 0 1-.5-.4zM226.7 58.7a.34 .34 0 0 1 .6 0"/>
<path d="M227.7 56.3a.44 .44 0 0 1 .3 .4 .44 .44 0 0 1-.3 .5M227.7 56.3v.9M227.9 54.9a.61 .61 0 0 1 1.1 .2 .61 .61 0 0 1-1.1-.2zM227.9 44.6a.61 .61 0 0 1 1.1 .1 .61 .61 0 0 1-1.1-.1zM228.2 55.2a.31 .31 0 0 1 .3-.1 .31 .31 0 0 1 .2 .1M228.2 44.9a.31 .31 0 0 1 .3-.2 .31 .31 0 0 1 .2 .2M229.9 47.2a.44 .44 0 0 1 .4 .5 .44 .44 0 0 1-.4 .4M229.9 47.2v.9M232.2 53.7a.46 .46 0 0 1 .3 .4 .46 .46 0 0 1-.3 .5M232.2 53.7v.9M232.5 52.2a.51 .51 0 0 1 .6-.1 .51 .51 0 0 1 .3 .5 .59 .59 0 0 1-1-.3zM232.5 41.9a.49 .49 0 0 1 .6-.2 .49 .49 0 0 1 .3 .5 .59 .59 0 0 1-1-.3z"/>
<path d="M232.7 52.7a.29 .29 0 0 1 .2-.2 .29 .29 0 0 1 .3 .2M232.7 42.3a.29 .29 0 0 1 .2-.2 .29 .29 0 0 1 .3 .2M234.1 49.7a.32 .32 0 0 1 .4-.1 .32 .32 0 0 1 .2 .4h-.4zM237 49.6a.57 .57 0 0 1 .9 .3 .58 .58 0 0 1-.5 .2 .58 .58 0 0 1-.5-.4zM237.1 50.1a.34 .34 0 0 1 .6 0M241.2 48.5a.49 .49 0 0 1 .3 .4 .49 .49 0 0 1-.3 .5M241.2 48.5v.9M241.5 49.6a.57 .57 0 0 1 .9 .3 .5 .5 0 0 1-.6 .3 .5 .5 0 0 1-.3-.6zM241.5 47.1a.57 .57 0 0 1 .9 .2 .51 .51 0 0 1-.5 .3 .51 .51 0 0 1-.4-.5zM241.7 50.1a.31 .31 0 0 1 .2-.2 .31 .31 0 0 1 .3 .2M241.7 47.5v-.1a.3 .3 0 0 1 .2-.1 .3 .3 0 0 1 .3 .2M245.7 45.9a.44 .44 0 0 1 .3 .5 .44 .44 0 0 1-.3 .4"/>
<path d="M245.7 45.9v.9M246 44.5a.58 .58 0 0 1 .9 .2 .61 .61 0 0 1-1-.1zM246.1 42.8a.39 .39 0 0 1 .4-.1 .39 .39 0 0 1 .3 .3 .39 .39 0 0 1-.4 .1 .39 .39 0 0 1-.3-.3zM246.1 44.9a.31 .31 0 0 1 .3-.2 .31 .31 0 0 1 .3 .2M250.4 41.9a.51 .51 0 0 1 .6-.2 .51 .51 0 0 1 .4 .5 .59 .59 0 0 1-1-.3zM250.6 42.3a.29 .29 0 0 1 .3-.2 .29 .29 0 0 1 .3 .2M254.6 40.7a.44 .44 0 0 1 .4 .5 .44 .44 0 0 1-.4 .4M254.6 40.7v.9M256.5 41a.58 .58 0 0 1 .9 .2 .61 .61 0 0 1-1-.1zM256.6 41.4a.31 .31 0 0 1 .3-.2 .31 .31 0 0 1 .3 .2M15.1 65.8l.8-.3h52.9a1.06 1.06 0 0 1 1 1.1 1.06 1.06 0 0 1-1 1h-52.9a1.04 1.04 0 0 1-1-.6 1.04 1.04 0 0 1 .2-1.2zM15.1 72.2l.8-.3h52.9a1.06 1.06 0 0 1 1.1 1 1.06 1.06 0 0 1-1.1 1.1h-52.9a1.04 1.04 0 0 1-1-.7 1.04 1.04 0 0 1 .2-1.1z"/>
<path d="M183 77.5h69.8v1.1h-69.8zM183 78.1h69.8M188.8 78.6v2.1h1.1v-2.1M195.2 78.6v2.1h1v-2.1M201.5 78.6v2.1h1.1v-2.1M207.9 78.6v2.1h1v-2.1M214.2 78.6v2.1h1.1v-2.1M216 61.7a.57 .57 0 0 1 1 .3 .58 .58 0 0 1-.6 .2 .58 .58 0 0 1-.4-.4zM216.2 62.2a.31 .31 0 0 1 .3-.2 .31 .31 0 0 1 .3 .2M218 65.4v-.5l.7 .5M218.4 65.2l-.4 .2M218.7 64.9v.5"/>
<path d="M219 60a.49 .49 0 0 1 .6-.1 .49 .49 0 0 1 .3 .5 .57 .57 0 0 1-.9-.3zM219.2 60.4a.31 .31 0 0 1 .3-.1 .31 .31 0 0 1 .2 .1M220.6 78.6v2.1h1v-2.1M226.9 78.6v2.1h1.1v-2.1M233.3 78.6v2.1h1v-2.1M239.6 78.6v2.1h1.1v-2.1M246 78.6v2.1h1v-2.1M57.1 114.7h61.4v69.8h-61.4zM117.4 114.7v69.8M60.3 120.5h55v1h-55zM60.3 126.8h55v1.1h-55zM60.3 133.2h55v1h-55z"/>
<path d="M60.3 139.5h55v1.1h-55zM60.6 136.1l.7-.3h53a1.06 1.06 0 0 1 1 1.1 1.06 1.06 0 0 1-1 1h-53a1.04 1.04 0 0 1-.9-.6 1.04 1.04 0 0 1 .2-1.2zM60.6 129.8l.7-.3h53a1.06 1.06 0 0 1 1 1 1.06 1.06 0 0 1-1 1.1h-53a1.04 1.04 0 0 1-.9-.7 1.04 1.04 0 0 1 .2-1.1zM60.6 123.4l.7-.3h53a1.06 1.06 0 0 1 1 1.1 1.06 1.06 0 0 1-1 1h-53a1.04 1.04 0 0 1-.9-.6 1.04 1.04 0 0 1 .2-1.2zM60.3 145.9h55v1h-55zM60.3 152.2h55v1.1h-55zM60.3 158.6h55v1h-55zM60.6 155.2l.7-.3h53a1.06 1.06 0 0 1 1 1 1.06 1.06 0 0 1-1 1.1h-53a1.04 1.04 0 0 1-.9-.7 1.04 1.04 0 0 1 .2-1.1zM60.6 148.8l.7-.3h53a1.06 1.06 0 0 1 1 1.1 1.06 1.06 0 0 1-1 1h-53a1.04 1.04 0 0 1-.9-.6 1.04 1.04 0 0 1 .2-1.2zM60.6 142.5l.7-.3h43.4a1.06 1.06 0 0 1 1.1 1 1.06 1.06 0 0 1-1.1 1.1h-43.4a1.04 1.04 0 0 1-.9-.7 1.04 1.04 0 0 1 .2-1.1zM60.3 164.9h55v1.1h-55zM60.3 171.3h55v1h-55z"/>
<path d="M60.3 177.6h55v1.1h-55zM60.6 174.2l.7-.3h53a1.06 1.06 0 0 1 1 1.1 1.06 1.06 0 0 1-1 1h-53a1.04 1.04 0 0 1-.9-.6 1.04 1.04 0 0 1 .2-1.2zM60.6 161.5l.7-.3h43.4a1.06 1.06 0 0 1 1.1 1.1 1.06 1.06 0 0 1-1.1 1h-43.4a1.04 1.04 0 0 1-.9-.6 1.04 1.04 0 0 1 .2-1.2zM60.6 167.9l.7-.3h53a1.06 1.06 0 0 1 1 1 1.06 1.06 0 0 1-1 1.1h-53a1.04 1.04 0 0 1-.9-.7 1.04 1.04 0 0 1 .2-1.1z"/>
<circle cx="16.9" cy="14.7" r=".29"/>
<circle cx="16.9" cy="19" r=".29"/>
<circle cx="16.9" cy="14.7" r=".54"/>
<circle cx="16.9" cy="19" r=".54"/>
<circle cx="29.6" cy="19" r=".29"/>
<circle cx="29.6" cy="19" r=".54"/>
<circle cx="33.9" cy="14.7" r=".29"/>
<circle cx="33.9" cy="14.7" r=".54"/>
<circle cx="42.3" cy="19" r=".29"/>
<circle cx="42.3" cy="19" r=".54"/>
<circle cx="50.8" cy="14.7" r=".29"/>
<circle cx="50.8" cy="14.7" r=".54"/>
<circle cx="55" cy="19" r=".29"/>
<circle cx="55" cy="19" r=".54"/>
<circle cx="67.7" cy="14.7" r=".29"/>
<circle cx="67.7" cy="19" r=".29"/>
<circle cx="67.7" cy="14.7" r=".54"/>
<circle cx="67.7" cy="19" r=".54"/>
<circle cx="13.7" cy="26.4" r=".29"/>
<circle cx="13.8" cy="26.4" r=".54"/>
<circle cx="16.9" cy="25.3" r=".29"/>
<circle cx="16.9" cy="38" r=".29"/>
<circle cx="16.9" cy="31.7" r=".29"/>
<circle cx="16.9" cy="25.3" r=".54"/>
<circle cx="16.9" cy="31.7" r=".54"/>
<circle cx="16.9" cy="38" r=".54"/>
<circle cx="29.6" cy="25.3" r=".29"/>
<circle cx="29.6" cy="38" r=".29"/>
<circle cx="29.6" cy="31.7" r=".29"/>
<circle cx="29.6" cy="38" r=".54"/>
<circle cx="29.6" cy="31.7" r=".54"/>
<circle cx="29.6" cy="25.3" r=".54"/>
<circle cx="42.3" cy="25.3" r=".29"/>
<circle cx="42.3" cy="38" r=".29"/>
<circle cx="42.3" cy="31.7" r=".29"/>
<circle cx="42.3" cy="38" r=".54"/>
<circle cx="42.3" cy="25.3" r=".54"/>
<circle cx="42.3" cy="31.7" r=".54"/>
<circle cx="55" cy="38" r=".29"/>
<circle cx="55" cy="31.7" r=".29"/>
<circle cx="55" cy="25.3" r=".29"/>
<circle cx="55" cy="31.7" r=".54"/>
<circle cx="55" cy="38" r=".54"/>
<circle cx="55" cy="25.3" r=".54"/>
<circle cx="65.6" cy="35.9" r=".38"/>
<circle cx="67.7" cy="31.7" r=".29"/>
<circle cx="67.7" cy="38" r=".29"/>
<circle cx="67.7" cy="25.3" r=".29"/>
<circle cx="67.7" cy="38" r=".54"/>
<circle cx="67.7" cy="31.7" r=".54"/>
<circle cx="67.7" cy="25.3" r=".54"/>
<circle cx="70.9" cy="26.4" r=".29"/>
<circle cx="70.9" cy="26.4" r=".54"/>
<circle cx="13.7" cy="47.5" r=".29"/>
<circle cx="13.8" cy="47.5" r=".54"/>
<circle cx="16.9" cy="57.1" r=".29"/>
<circle cx="16.9" cy="44.4" r=".29"/>
<circle cx="16.9" cy="50.7" r=".29"/>
<circle cx="16.9" cy="57.1" r=".54"/>
<circle cx="16.9" cy="50.7" r=".54"/>
<circle cx="16.9" cy="44.4" r=".54"/>
<circle cx="29.6" cy="57.1" r=".29"/>
<circle cx="29.6" cy="44.4" r=".29"/>
<circle cx="29.6" cy="50.7" r=".29"/>
<circle cx="29.6" cy="57.1" r=".54"/>
<circle cx="29.6" cy="50.7" r=".54"/>
<circle cx="29.6" cy="44.4" r=".54"/>
<circle cx="42.3" cy="57.1" r=".29"/>
<circle cx="42.3" cy="44.4" r=".29"/>
<circle cx="42.3" cy="50.7" r=".29"/>
<circle cx="42.3" cy="50.7" r=".54"/>
<circle cx="42.3" cy="57.1" r=".54"/>
<circle cx="42.3" cy="44.4" r=".54"/>
<circle cx="55" cy="57.1" r=".29"/>
<circle cx="55" cy="44.4" r=".29"/>
<circle cx="55" cy="50.7" r=".29"/>
<circle cx="55" cy="57.1" r=".54"/>
<circle cx="55" cy="44.4" r=".54"/>
<circle cx="55" cy="50.7" r=".54"/>
<circle cx="65.6" cy="52.8" r=".38"/>
<circle cx="67.7" cy="57.1" r=".29"/>
<circle cx="67.7" cy="50.7" r=".29"/>
<circle cx="67.7" cy="44.4" r=".29"/>
<circle cx="67.7" cy="44.4" r=".54"/>
<circle cx="67.7" cy="50.7" r=".54"/>
<circle cx="67.7" cy="57.1" r=".54"/>
<circle cx="70.9" cy="47.5" r=".29"/>
<circle cx="70.9" cy="47.5" r=".54"/>
<circle cx="13.7" cy="68.7" r=".29"/>
<circle cx="13.8" cy="68.7" r=".54"/>
<circle cx="16.9" cy="69.8" r=".29"/>
<circle cx="16.9" cy="63.4" r=".29"/>
<circle cx="16.9" cy="76.1" r=".29"/>
<circle cx="16.9" cy="63.4" r=".54"/>
<circle cx="16.9" cy="76.1" r=".54"/>
<circle cx="16.9" cy="69.8" r=".54"/>
<circle cx="29.6" cy="69.8" r=".29"/>
<circle cx="29.6" cy="63.4" r=".29"/>
<circle cx="29.6" cy="76.1" r=".29"/>
<circle cx="29.6" cy="76.1" r=".54"/>
<circle cx="29.6" cy="63.4" r=".54"/>
<circle cx="29.6" cy="69.8" r=".54"/>
<circle cx="42.3" cy="69.8" r=".29"/>
<circle cx="42.3" cy="63.4" r=".29"/>
<circle cx="42.3" cy="76.1" r=".29"/>
<circle cx="42.3" cy="69.8" r=".54"/>
<circle cx="42.3" cy="76.1" r=".54"/>
<circle cx="42.3" cy="63.4" r=".54"/>
<circle cx="55" cy="69.8" r=".29"/>
<circle cx="55" cy="63.4" r=".29"/>
<circle cx="55" cy="76.1" r=".29"/>
<circle cx="55" cy="63.4" r=".54"/>
<circle cx="55" cy="69.8" r=".54"/>
<circle cx="55" cy="76.1" r=".54"/>
<circle cx="67.7" cy="69.8" r=".29"/>
<circle cx="67.7" cy="63.4" r=".29"/>
<circle cx="67.7" cy="76.1" r=".29"/>
<circle cx="67.7" cy="76.1" r=".54"/>
<circle cx="67.7" cy="63.4" r=".54"/>
<circle cx="67.7" cy="69.8" r=".54"/>
<circle cx="70.9" cy="68.7" r=".29"/>
<circle cx="70.9" cy="68.7" r=".54"/>
<circle cx="16.9" cy="80.4" r=".29"/>
<circle cx="16.9" cy="80.4" r=".54"/>
<circle cx="33.9" cy="80.4" r=".29"/>
<circle cx="33.9" cy="80.4" r=".54"/>
<circle cx="50.8" cy="80.4" r=".29"/>
<circle cx="50.8" cy="80.4" r=".54"/>
<circle cx="67.7" cy="80.4" r=".29"/>
<circle cx="67.7" cy="80.4" r=".54"/>
<circle cx="62.4" cy="116.8" r=".29"/>
<circle cx="79.3" cy="116.8" r=".29"/>
<circle cx="96.3" cy="116.8" r=".29"/>
<circle cx="113.2" cy="116.8" r=".29"/>
<circle cx="59.2" cy="128.4" r=".29"/>
<circle cx="116.4" cy="128.4" r=".29"/>
<circle cx="59.2" cy="149.6" r=".29"/>
<circle cx="111.1" cy="144.3" r=".7"/>
<circle cx="111.1" cy="144.3" r=".37"/>
<circle cx="116.4" cy="149.6" r=".29"/>
<circle cx="59.2" cy="170.8" r=".29"/>
<circle cx="111.1" cy="161.2" r=".7"/>
<circle cx="111.1" cy="161.2" r=".37"/>
<circle cx="116.4" cy="170.8" r=".29"/>
<circle cx="62.4" cy="182.4" r=".29"/>
<circle cx="79.3" cy="182.4" r=".29"/>
<circle cx="96.3" cy="182.4" r=".29"/>
<circle cx="113.2" cy="182.4" r=".29"/>
</g>
<path d="M72 82.4v-69.8" fill="none" stroke="#000" stroke-width=".2" stroke-dasharray="1.3 .6"/>
<g fill="none" stroke="#000" stroke-width=".2" stroke-dasharray="1.3 .6" stroke-dashoffset=".5">
<path d="M14.8 19.5v-1.1M69.9 18.4v1.1M14.8 32.2v-1.1M14.8 25.8v-1M14.8 38.5v-1M69.9 31.1v1.1M69.9 37.5v1M69.9 24.8v1M14.8 44.9v-1.1M14.8 51.2v-1M14.8 57.6v-1.1M69.9 50.2v1"/>
<path d="M69.9 43.8v1.1M69.9 56.5v1.1M14.8 70.3v-1.1M14.8 63.9v-1M14.8 76.6v-1M69.9 69.2v1.1M69.9 75.6v1M69.9 62.9v1"/>
</g>
<g fill="none" stroke="#000" stroke-width=".2" stroke-dasharray="1.3 .6" stroke-dashoffset=".7">
<path d="M14.8 18.4h55.1M69.9 19.5h-55.1M14.8 24.8h55.1M14.8 31.1h55.1M14.8 37.5h55.1M69.9 25.8h-55.1M69.9 38.5h-55.1M69.9 32.2h-55.1M14.8 43.8h55.1M14.8 56.5h55.1M14.8 50.2h55.1M69.9 57.6h-55.1"/>
<path d="M69.9 51.2h-55.1M69.9 44.9h-55.1M14.8 62.9h55.1M14.8 69.2h55.1M14.8 75.6h55.1M69.9 76.6h-55.1M69.9 63.9h-55.1M69.9 70.3h-55.1"/>
</g>
<path d="M65.6 35.2a.7 .7 0 0 1 .7 1 .7 .7 0 0 1-1.2 .1 .7 .7 0 0 1 .3-1.1h.2M65.6 52.1a.7 .7 0 0 1 .7 1 .7 .7 0 0 1-1.2 .2 .7 .7 0 0 1 .3-1.2h.2" fill="none" stroke="#000" stroke-width=".2" stroke-dasharray="1.3 .6" stroke-dashoffset=".3"/>
<g font-size="5.6">
<text x="181.6" y="169.8">Clemson University Physics and</text>
<text x="190.2" y="175.5">Astronomy Research Lab</text>
</g>
<g font-size="4.2" fill="#808080">
<text x="140.5" y="39">16.500</text>
<text x="132.8" y="43.9">16.000</text>
<text x="118.6" y="53.6">11.000</text>
<text x="125.8" y="48.7">13.250</text>
<text x="112.2" y="58.4">8.250</text>
<text x="105.1" y="62.5">7.000</text>
<text x="99" y="76.9">3.250</text>
<text x="234.8" y="74.9">.250</text>
<text x="167.7" y="83.5">1.375</text>
<text x="76" y="86.2">.500</text>
<text x="95.2" y="86.7">.500</text>
<text x="168.3" y="87.5">1.625</text>
<text x="262.2" y="85.9">.750</text>
<text x="75.9" y="90.2">1.250</text>
<text x="76.1" y="94">1.750</text>
<text x="183.8" y="92.3">2.875</text>
<text x="39.1" y="99.2">9.250</text>
<text x="54.5" y="96.5">5.250</text>
<text x="183.8" y="96.1">3.125</text>
<text x="185" y="100.5">4.375</text>
<text x="21.5" y="106">14.000</text>
<text x="34.7" y="103">13.250</text>
<text x="186.1" y="104.3">4.625</text>
<text x="187.5" y="107.9">5.875</text>
<text x="17.2" y="112">14.500</text>
<text x="190.9" y="111.8">6.125</text>
<text x="137.4" y="119.5">.500</text>
<text x="190.9" y="116.3">7.375</text>
<text x="193.2" y="120">7.625</text>
<text x="194" y="123.8">8.875</text>
<text x="194.8" y="131">10.375</text>
<text x="194.9" y="127.4">9.125</text>
<text x="126.4" y="134.6">1.000</text>
<text x="194.8" y="134.3">10.625</text>
<text x="124.6" y="143.3">2X</text>
<text x="136.7" y="143.3">.177 THRU ALL</text>
<text x="196.3" y="138.2">11.875</text>
<text x="197.5" y="141.7">12.125</text>
<text x="142" y="148.4">.332 X 82°</text>
<text x="200.6" y="145.2">13.375</text>
<text x="202.3" y="149.1">13.625</text>
<text x="202.3" y="152.3">14.875</text>
<text x="202.3" y="155.7">15.125</text>
<text x="203.3" y="159.6">16.500</text>
<text x="33.5" y="170.3">1.000</text>
<text x="71.3" y="188.3">14X</text>
<text x="85.7" y="188.3">.136 THRU ALL</text>
<text x="61.1" y="192.8">13.750</text>
</g>
<g font-size="4.2">
<text x="133.5" y="183.1">Part: CRS-Front Plate</text>
<text x="192" y="183.3">Description:</text>
<text x="133.5" y="192.7">Material:</text>
<text x="192" y="192.9">Date:</text>
<text x="133.5" y="202.3">Drawn By: Alexander Sheldon</text>
<text x="192" y="202.5">Scale:</text>
</g>
<text font-size="4.2" fill="#808000" x="45" y="189.4">.750</text>
<g font-size="3.9">
<text x="219.3" y="183.1">X-Ray Cabinet</text>
<text x="12.9" y="191.2">Tolerances:</text>
<text x="12.9" y="195.1">.000X =</text>
<text x="30.1" y="195.1">.001</text>
<text x="207.9" y="193.1">7/9/2015</text>
<text x="12.9" y="199">.00X</text>
<text x="12.9" y="202.8">.0X</text>
<text x="23.9" y="202.8">=</text>
<text x="23.9" y="199">=</text>
<text x="30.1" y="202.8">.003</text>
<text x="30.1" y="199">.002</text>
<text x="207.9" y="202.3">1:6</text>
</g>
<text font-size="3.5" x="152.5" y="193">AISI 1020 - Cold Rolled</text>
</svg>
